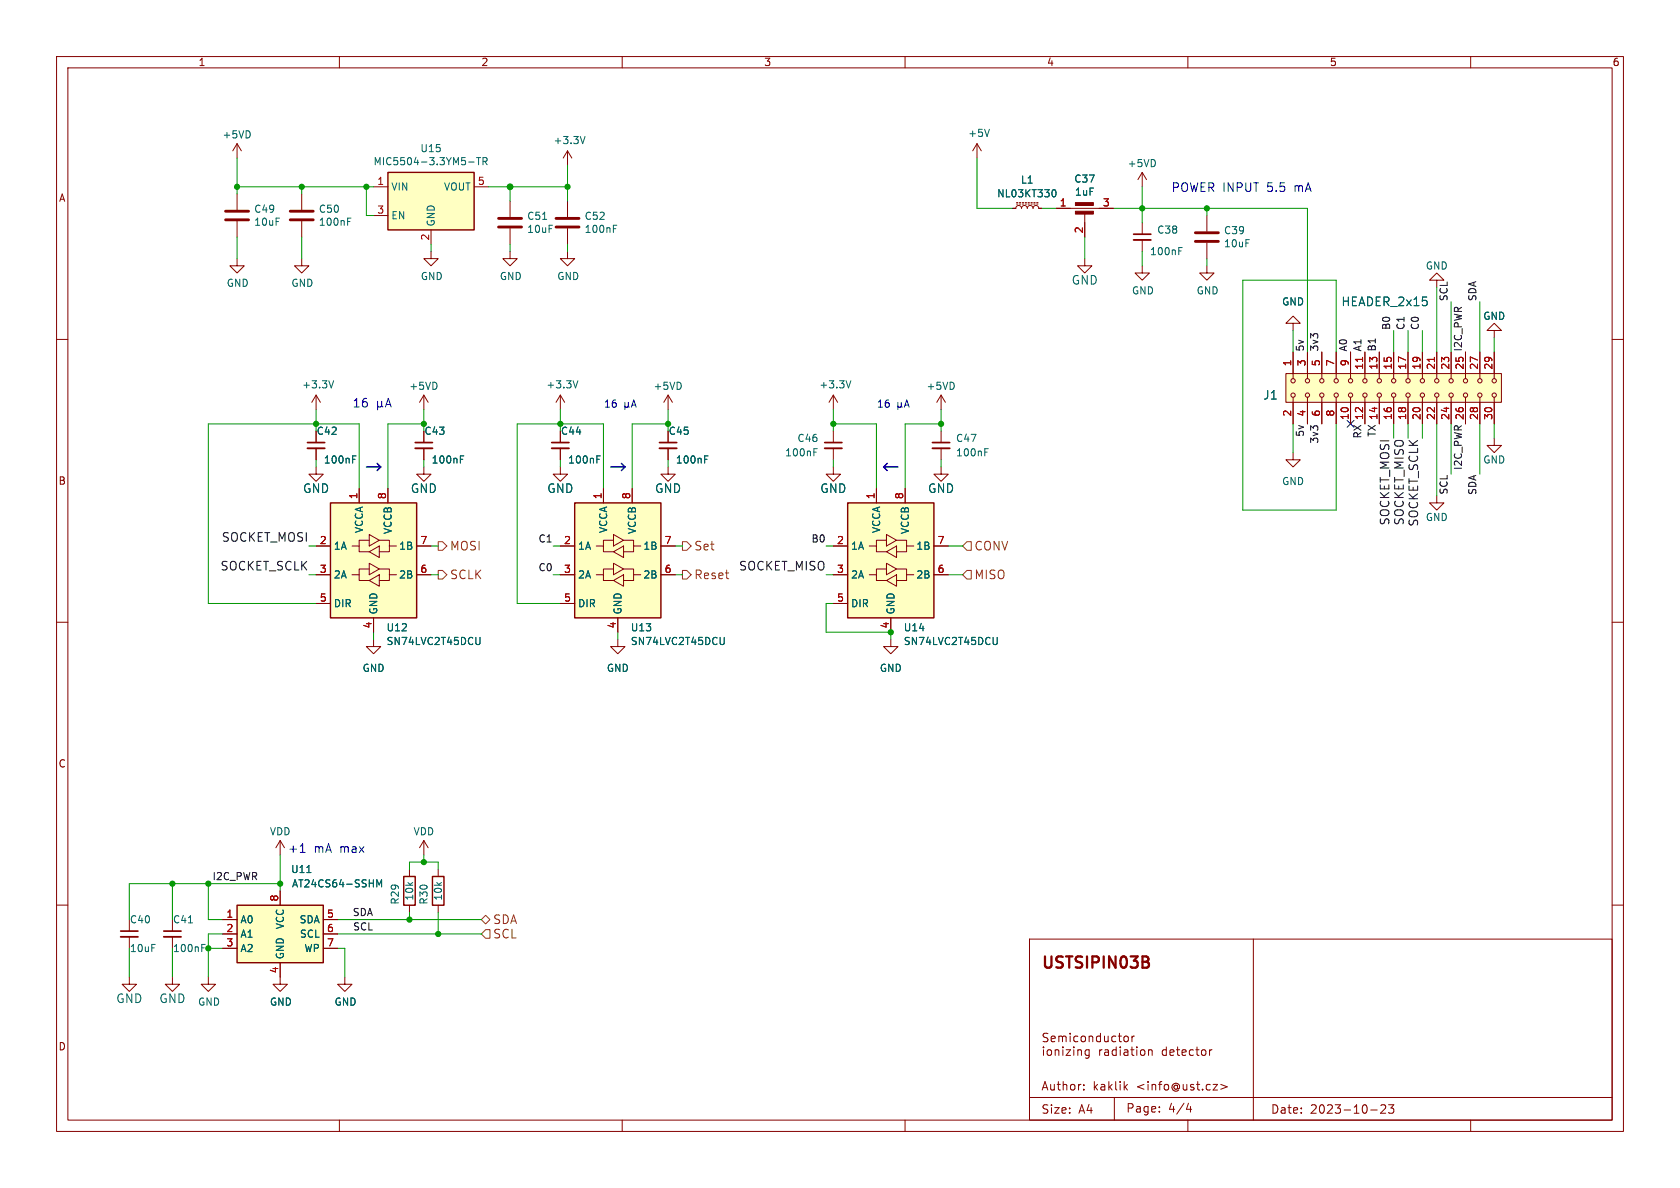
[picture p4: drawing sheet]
<svg xmlns="http://www.w3.org/2000/svg" width="297mm" height="210mm" viewBox="0 0 297 210" stroke-linecap="round" stroke-linejoin="round" font-family="sans-serif">
<g fill="none" stroke="#840000" stroke-width=".18">
<path d="M10 10h277v190h-277zM12 12h273v186h-273zM60 10v2M110 10v2M160 10v2M210 10v2M260 10v2M41.9 25.4l-.8 1.3M41.9 25.4v2.5M41.9 34.3v2.8M41.9 39.1v2.8M41.9 25.4l.8 1.3"/>
<path d="M53.3 34.3v2.8M53.3 39.1v2.8M66 33h2.6M66 38.1h2.6M83.8 33h2.6M90.2 35.6v2.8M100.3 26.7l-.7 1.2M100.3 26.7v2.5M100.3 35.6v2.8M100.3 26.7l.8 1.2M172.7 25.4l-.7 1.3M172.7 25.4v2.5"/>
<path d="M172.7 25.4l.8 1.3M179.1 36.8h.5l.1-.3 .4-.2 .4 .2 .1 .3 .1-.3 .4-.2 .4 .2 .1 .3 .2-.3 .3-.2 .4 .2 .1 .3 .2-.3 .3-.2 .4 .2 .1 .3h.5M179.7 36.1h.3M179.7 35.8h.3M180.2 36.1h.3M180.2 35.8h.3M180.7 36.1h.3M180.7 35.8h.3M181.2 36.1h.3M181.2 35.8h.3M181.7 36.1h.3M181.7 35.8h.3"/>
<path d="M182.2 36.1h.3M182.2 35.8h.3M182.8 36.1h.2M182.8 35.8h.2M183.3 36.1h.2M183.3 35.8h.2M186.7 36.8h10.1M191.8 37.6v4.3M201.9 30.5l-.7 1.3M201.9 30.5v2.5M201.9 39.4v2M201.9 30.5l.8 1.3"/>
<path d="M213.4 38.1v2.8M10 60h2M41.9 45.7v1.3h1.3l-1.3 1.3-1.3-1.3h1.3M53.3 45.7v1.3h1.3l-1.3 1.3-1.2-1.3h1.2M76.2 44.5v1.2h1.3l-1.3 1.3-1.3-1.3h1.3M76.2 40.6v2.6M90.2 44.5v1.2h1.2l-1.2 1.3-1.3-1.3h1.3M90.2 40.4v2.8M100.3 44.5v1.2h1.3l-1.3 1.3-1.2-1.3h1.2M100.3 40.4v2.8M191.8 45.7v1.3h1.2l-1.2 1.3-1.3-1.3h1.3M201.9 47v1.3h1.3l-1.3 1.2-1.2-1.2h1.2"/>
<path d="M201.9 42.4v2.1M213.4 47v1.3h1.2l-1.2 1.2-1.3-1.2h1.3M213.4 42.9v2.8M228.6 57.2h1.3l-1.3-1.3-1.3 1.3h1.3v1.2M254 49.5h1.3l-1.3-1.2-1.3 1.2h1.3v1.3M264.2 58.4h1.2l-1.2-1.2-1.3 1.2h1.3v1.3M285 60h2M55.9 69.9l-.8 1.2M55.9 69.9v2.5M55.9 76.2v2M55.9 79.2v2.1M55.9 69.9l.7 1.2"/>
<path d="M74.9 69.9v2.5M74.9 76.2v2M74.9 79.2v2.1M74.9 69.9l-.7 1.2M74.9 69.9l.8 1.2M99.1 69.9v2.5M99.1 76.2v2M99.1 79.2v2.1M99.1 69.9l-.8 1.2M99.1 69.9l.7 1.2M118.1 69.9l-.8 1.2M118.1 69.9v2.5"/>
<path d="M118.1 76.2v2M118.1 79.2v2.1M118.1 69.9l.8 1.2M147.3 69.9l-.7 1.2M147.3 69.9v2.5M147.3 76.2v2M147.3 79.2v2.1M147.3 69.9l.8 1.2M166.4 69.9l-.8 1.2M166.4 69.9v2.5M166.4 76.2v2M166.4 79.2v2.1"/>
<path d="M166.4 69.9l.7 1.2M227.3 66h38.1v5.1h-38.1zM228.6 62.2v4.7M228.6 70.2v4.7M231.1 62.2v4.7M231.1 70.2v4.7M233.7 62.2v4.7M233.7 70.2v4.7M236.2 62.2v4.7M236.2 70.2v4.7M238.8 62.2v4.7M238.8 70.2v4.7"/>
<path d="M241.3 62.2v4.7M241.3 70.2v4.7M243.8 62.2v4.7M243.8 70.2v4.7M246.4 62.2v4.7M246.4 70.2v4.7M248.9 62.2v4.7M248.9 70.2v4.7M251.5 62.2v4.7M251.5 70.2v4.7M254 62.2v4.7M254 70.2v4.7"/>
<path d="M256.5 62.2v4.7M256.5 70.2v4.7M259.1 62.2v4.7M259.1 70.2v4.7M261.6 62.2v4.7M261.6 70.2v4.7M264.2 77.5v1.2h1.2l-1.2 1.3-1.3-1.3h1.3M264.2 62.2v4.7M264.2 70.2v4.7M55.9 82.6v1.2h1.2l-1.2 1.3-1.3-1.3h1.3M55.9 96.5h2.5M62.2 96.5h1.3v1h1.8"/>
<path d="M63.5 86.4v2.5M65.3 95.5h-1.8v1M65.3 99.6l1.8 1-1.8 1zM65.3 94.5l1.8 1-1.8 1zM65.3 97.5l1.8-1v2.1zM67.1 95.5h1.7v1h1.3M68.6 86.4v2.5M68.8 96.5v1h-1.7M73.7 96.5h2.5M74.9 82.6v1.2h1.3l-1.3 1.3-1.2-1.3h1.2M99.1 82.6v1.2h1.2l-1.2 1.3-1.3-1.3h1.3M99.1 96.5h2.5"/>
<path d="M105.4 96.5h1.3v1h1.8M106.7 86.4v2.5M108.5 95.5h-1.8v1M108.5 99.6l1.7 1-1.7 1zM108.5 94.5l1.7 1-1.7 1zM108.5 97.5l1.7-1v2.1zM110.2 95.5h1.8v1h1.3M111.8 86.4v2.5M112 96.5v1h-1.8M116.8 96.5h2.6M118.1 82.6v1.2h1.3l-1.3 1.3-1.3-1.3h1.3M147.3 82.6v1.2h1.3l-1.3 1.3-1.3-1.3h1.3"/>
<path d="M147.3 96.5h2.6M153.7 96.5h1.2v1h1.8M154.9 86.4v2.5M156.7 95.5h-1.8v1M156.7 99.6l1.8 1-1.8 1zM156.7 94.5l1.8 1-1.8 1zM156.7 97.5l1.8-1v2.1zM158.5 95.5h1.8v1h1.2M160 86.4v2.5M160.3 96.5v1h-1.8M165.1 96.5h2.5M166.4 82.6v1.2h1.2l-1.2 1.3-1.3-1.3h1.3"/>
<path d="M228.6 80v1.3h1.3l-1.3 1.3-1.3-1.3h1.3M254 87.6v1.3h1.3l-1.3 1.3-1.3-1.3h1.3M10 110h2M55.9 101.6h2.5M55.9 106.7h2.5M62.2 101.6h1.3v1h1.8M65.3 100.6h-1.8v1M65.3 102.6l1.8-1v2zM66 113v1.3h1.3l-1.3 1.3-1.2-1.3h1.2M66 109.2v2.6M67.1 100.6h1.7v1h1.3M68.8 101.6v1h-1.7"/>
<path d="M73.7 101.6h2.5M99.1 101.6h2.5M99.1 106.7h2.5M105.4 101.6h1.3v1h1.8M108.5 100.6h-1.8v1M108.5 102.6l1.7-1v2zM109.2 113v1.3h1.3l-1.3 1.3-1.3-1.3h1.3M109.2 109.2v2.6M110.2 100.6h1.8v1h1.3M112 101.6v1h-1.8M116.8 101.6h2.6M147.3 101.6h2.6"/>
<path d="M147.3 106.7h2.6M153.7 101.6h1.2v1h1.8M156.7 100.6h-1.8v1M156.7 102.6l1.8-1v2zM157.5 113v1.3h1.2l-1.2 1.3-1.3-1.3h1.3M157.5 109.2v2.6M158.5 100.6h1.8v1h1.2M160.3 101.6v1h-1.8M165.1 101.6h2.5M285 110h2M10 160h2M49.5 148.6l-.7 1.3"/>
<path d="M49.5 148.6v2.5M49.5 157.5v2.5M49.5 148.6l.8 1.3M72.4 153.7v1.2M74.9 148.6l-.7 1.3M74.9 148.6v2.5M74.9 148.6l.8 1.3M77.5 153.7v1.2M285 160h2M22.9 172.7v1.3h1.2l-1.2 1.3-1.3-1.3h1.3M22.9 162.6v2M22.9 165.6v2"/>
<path d="M30.5 172.7v1.3h1.2l-1.2 1.3-1.3-1.3h1.3M30.5 162.6v2M30.5 165.6v2M36.8 172.7v1.3h1.3l-1.3 1.3-1.2-1.3h1.2M39.4 162.6h2.5M39.4 165.1h2.5M39.4 167.6h2.5M49.5 170.2v3.8h1.3l-1.3 1.3-1.2-1.3h1.2M57.1 162.6h2.6M57.1 165.1h2.6M57.1 167.6h2.6M61 172.7v1.3h1.2l-1.2 1.3-1.3-1.3h1.3"/>
<path d="M72.4 160v1.3M77.5 160v1.3M182 166h103v32h-103zM221.6 166v32M60 198v2M110 198v2M160 198v2M182 194h103M184.5 185.1v.1M184.5 185.6v1M185.3 182.7h-.6l-.3 .2 .1 .4 .7 .3v.4l-.2 .2-.6-.1M185.3 185.6h.3l.3 .3v.4l-.3 .3-.3-.1-.2-.2v-.4z"/>
<path d="M185.8 183.7l.7-.2v-.3h-.5l-.2 .2 .1 .7h.6M186.5 185.6v1M186.5 185.7l.3-.1h.3l.1 1M187.2 183.3l.4-.1 .2 .2M187.2 183.2v1M187.8 183.4l.2-.2h.4l.1 1M187.8 183.4v.8M187.9 185.1v.1M187.9 185.6v1M188.5 185.6h.8l-.8 1h.8M189.2 182.7v.1M189.2 183.2v1"/>
<path d="M189.8 185.1v.1M189.8 185.6v1M190.5 185.7l.3-.1h.3l.1 1M190.5 185.6v1M190.5 183.2h-.4l-.3 .2v.5l.2 .2h.5M191.2 183.3l.2-.1 .4 .1 .1 .6-.1 .2-.4 .1-.2-.2zM191.6 192.6v.1M191.6 191.8v.1M192.5 185.6v1.2l-.2 .3-.4-.1M192.5 183.3l.3-.1h.3l.1 1M192.5 183.2v1M192.5 185.6h-.4l-.3 .3v.4l.2 .2h.5"/>
<path d="M194.4 185.6v1M194.5 183.2h-.4l-.3 .2v.5l.2 .2h.5M194.5 182.7v1.5M194.8 185.6h-.3l-.1 .3M195.3 183.2v.9l.4 .1 .2-.2M195.3 185.6h.6l.1 1M195.9 183.2v1M196 185.9l-.5 .1a.29 .29 0 0 0-.2 .3 .29 .29 0 0 0 .2 .3l.5-.1M197 194v4M197.3 183.2h-.5l-.3 .2v.5l.2 .2h.6M197.3 185.6h-.4l-.3 .3v.4l.2 .2h.5M197.3 185.1v1.5"/>
<path d="M197.7 183.2h.6M197.9 182.7v1.2l.4 .3M198 185.1v.1M198 185.6v1M198.8 183.3l.2-.1 .4 .1 .1 .6-.2 .2-.3 .1-.2-.2zM198.8 185.6h.5l.1 1M198.9 192.1l.4 .6M199.3 191.7l-.6 .6M199.4 185.9l-.5 .1a.29 .29 0 0 0-.2 .3 .29 .29 0 0 0 .2 .3l.5-.1M199.9 185.6h.6M200.1 183.2v1M200.1 185.1v1.3l.4 .2"/>
<path d="M200.5 183.2h-.2l-.2 .2M201 185.1v.1M201 185.6v1M201.8 185.6h.3l.3 .3v.4l-.3 .3-.3-.1-.2-.2v-.4zM203 185.7l.3-.1h.3l.1 1M203 185.6v1M205 196.5v.1M205 195.7v.1M206.2 185.6h-.4l-.3 .3v.4l.1 .2h.6M206.2 185.1v1.5M206.8 186.1l.7-.2v-.3h-.5l-.2 .2 .1 .7h.6M208 185.6h.5"/>
<path d="M208.2 185.1v1.3l.3 .2M209 186.1l.7-.2-.1-.3h-.4l-.2 .2v.7h.6M210 198v2M210.1 195l-.4 1.1h1M210.5 195.6v1M211 185.6h-.5l-.2 .3v.4l.1 .2h.6M211.6 186.4l.4 .2M212.4 186.3l.3 .3 .3-.1 .2-.2M213.8 185.6v1M214.5 191.7h.7l-.7 1h.7M215.8 191.7l1.2 .4-1.2 .5M242.3 196.2h1.2"/>
<path d="M244.1 195.4l.6-.1 .2 .1 .1 .3-1 1.1h1M245.5 195.3h.9l-.5 .6 .4 .1v.7l-.2 .1h-.4l-.2-.1M260 198v2"/>
<circle cx="228.6" cy="67.3" r=".38"/>
<circle cx="228.6" cy="69.9" r=".38"/>
<circle cx="231.1" cy="69.9" r=".38"/>
<circle cx="231.1" cy="67.3" r=".38"/>
<circle cx="233.7" cy="67.3" r=".38"/>
<circle cx="233.7" cy="69.9" r=".38"/>
<circle cx="236.2" cy="69.9" r=".38"/>
<circle cx="236.2" cy="67.3" r=".38"/>
<circle cx="238.8" cy="69.9" r=".38"/>
<circle cx="238.8" cy="67.3" r=".38"/>
<circle cx="241.3" cy="67.3" r=".38"/>
<circle cx="241.3" cy="69.9" r=".38"/>
<circle cx="243.8" cy="67.3" r=".38"/>
<circle cx="243.8" cy="69.9" r=".38"/>
<circle cx="246.4" cy="67.3" r=".38"/>
<circle cx="246.4" cy="69.9" r=".38"/>
<circle cx="248.9" cy="67.3" r=".38"/>
<circle cx="248.9" cy="69.9" r=".38"/>
<circle cx="251.5" cy="69.9" r=".38"/>
<circle cx="251.5" cy="67.3" r=".38"/>
<circle cx="254" cy="67.3" r=".38"/>
<circle cx="254" cy="69.9" r=".38"/>
<circle cx="256.5" cy="67.3" r=".38"/>
<circle cx="256.5" cy="69.9" r=".38"/>
<circle cx="259.1" cy="67.3" r=".38"/>
<circle cx="259.1" cy="69.9" r=".38"/>
<circle cx="261.6" cy="69.9" r=".38"/>
<circle cx="261.6" cy="67.3" r=".38"/>
<circle cx="264.2" cy="67.3" r=".38"/>
<circle cx="264.2" cy="69.9" r=".38"/>
</g>
<path d="M202.6 169.1a.49 .49 0 0 1 .4 .4 .49 .49 0 0 1-.4 .5 .53 .53 0 0 1 .5 .5 .53 .53 0 0 1-.4 .6" fill="none" stroke="#840000" stroke-width=".4"/>
<g fill="none" stroke="#006464" stroke-width=".18">
<path d="M61.5 39.2h.4M61.5 38.6h.6M82.9 28.6h.9M84.2 27.9h.8M84.6 27.9v1.2M85.4 28.5h.6l.1-.2v-.3l-.7-.1v1.2M85.7 28.5l.4 .6M95.9 38.8h.7M103.4 24.1l-.4 1.3M108.4 39.8h.6M174.9 22.9l-.4 1.2M186.1 33.6l.2-.1a.68 .68 0 0 1 .4 .7 .68 .68 0 0 1-.4 .6l-.2-.1"/>
<path d="M108.4 40.4h.5M208.4 44.4h.4M208.4 43.8h.6M59 67.3l-.4 1.3M102.2 67.3l-.5 1.3M143.9 79.9h.4M143.9 79.3h.6M150.4 67.3l-.4 1.3M174.1 79.9h.4M174.1 79.3h.6M62.3 81.2h.5M62.3 80.6h.6"/>
<path d="M81.4 81.2h.4M81.4 80.6h.6M105.5 81.2h.4M105.5 80.6h.6M124.6 81.2h.4M124.6 80.6h.6M84.9 112.7v1l-.2 .2h-.3M128 112.7v1l-.1 .2h-.3M176.3 112.7v1l-.1 .2h-.4M54.2 154.2h.8M66.6 156.8v-1.3l.4 .9 .5-.9v1.3M33.3 163.1h.7"/>
<path d="M35.7 167.6h.4M35.7 166.9h.6"/>
</g>
<path d="M39.9 38.9h4M39.9 37.3h4M51.3 38.9h4.1M51.3 37.3h4.1M88.1 38.6h4.1M98.3 38.6h4.1M88.1 40.1h4.1M98.3 40.1h4.1M211.3 42.7h4.1M211.3 41.1h4.1" fill="none" stroke="#840000" stroke-width=".51"/>
<path d="M200.4 42.4h3.1M54.4 79.2h3M73.4 79.2h3.1M97.5 79.2h3.1M116.6 79.2h3M145.8 79.2h3M164.8 79.2h3.1M21.3 165.6h3.1M29 165.6h3" fill="none" stroke="#840000" stroke-width=".33"/>
<path d="M200.4 41.4h3.1M54.4 78.2h3M73.4 78.2h3.1M97.5 78.2h3.1M116.6 78.2h3M145.8 78.2h3M164.8 78.2h3.1M21.3 164.6h3.1M29 164.6h3" fill="none" stroke="#840000" stroke-width=".3"/>
<g fill="#ffffc2" stroke="#ffffc2" stroke-width=".18">
<path d="M68.6 30.5h15.2v10.1h-15.2z"/>
<path d="M58.4 88.9h15.3v20.3h-15.3z"/>
<path d="M149.9 88.9h15.2v20.3h-15.2z"/>
<path d="M41.9 160h15.2v10.2h-15.2z"/>
<path d="M101.6 88.9h15.2v20.3h-15.2z"/>
<path d="M227.3 66h38.1v5.1h-38.1z"/>
</g>
<path d="M68.6 30.5h15.2v10.1h-15.2zM58.4 88.9h15.3v20.3h-15.3zM101.6 88.9h15.2v20.3h-15.2zM149.9 88.9h15.2v20.3h-15.2zM71.4 154.9h2v5.1h-2zM76.5 154.9h2v5.1h-2zM41.9 160h15.2v10.2h-15.2z" fill="none" stroke="#840000" stroke-width=".25"/>
<g fill="#840000" stroke="#840000" stroke-width=".18">
<path d="M190.1 37.3h3.2v.5h-3.2z"/>
<path d="M190.1 35.8h3.2v.5h-3.2z"/>
</g>
<path d="M240.9 63.2v.7M253.6 63.2v.7" fill="none" stroke="#a90000" stroke-width=".18"/>
<path d="M77.5 95.8h.7l.8 .7-.8 .8h-.7zM120.6 95.8h.8l.8 .7-.8 .8h-.8zM170.9 95.8h.8v1.5h-.8l-.7-.8zM77.5 100.8h.7l.8 .8-.8 .8h-.7zM120.6 100.8h.8l.8 .8-.8 .8h-.8zM170.9 100.8h.8v1.6h-.8l-.7-.8zM85.9 161.8l.7 .8-.7 .7-.8-.7zM85.9 164.3h.7v1.6h-.7l-.8-.8z" fill="none" stroke="#725600" stroke-width=".18"/>
<g fill="none" stroke="#0000c2" stroke-width=".18">
<path d="M66.8 70.9v1.6M66.8 71.7l.2 .2h.3l.2-.2M67.5 71.7l.2 .2M67.5 70.9v.8M68.1 71.9l.5-1.5 .6 1.5M68.3 71.5h.7M110.5 71.1v1.3M110.5 71.8l.2 .2h.2l.2-.2M111.1 71.8l.2 .2M111.1 71.1v.7M111.6 72l.4-1.3 .5 1.3M111.7 71.6h.6"/>
<path d="M158.7 71.8l.2 .2h.3l.1-.2M158.7 71.1v1.3M159.3 71.8l.2 .2M159.3 71.1v.7M159.9 72l.4-1.3 .4 1.3M160 71.6h.6M53.1 150.7h.8"/>
</g>
<path d="M64.8 82.6h2.5M66.7 81.9l.6 .7M67.3 82.6l-.6 .6M107.9 82.6h2.6M109.9 81.9l.6 .7M110.5 82.6l-.6 .6M156.2 82.6h2.5M156.2 82.6l.6 .6M156.8 81.9l-.6 .7" fill="none" stroke="#0000c2" stroke-width=".25"/>
<g fill="none" stroke="#009600" stroke-width=".18">
<path d="M41.9 33h24.1M41.9 27.9v6.4M53.3 33v1.3M64.8 33v5.1h1.2M86.4 33h13.9M90.2 33v2.6M100.3 29.2v6.4M172.7 27.9v8.9h6.4M184.1 36.8h2.6M196.8 36.8h34.3v25.4M201.9 33v6.4M213.4 36.8v1.3"/>
<path d="M41.9 41.9v3.8M53.3 41.9v3.8M76.2 43.2v1.3M90.2 43.2v1.3M100.3 43.2v1.3M191.8 41.9v3.8M201.9 44.5v2.5M213.4 45.7v1.3M228.6 58.4v3.8M246.4 58.4v3.8M248.9 58.4v3.8M251.5 58.4v3.8"/>
<path d="M254 50.8v11.4M256.5 53.3v8.9M261.6 53.3v8.9M264.2 59.7v2.5M55.9 72.4v3.8M74.9 74.9h-6.3v11.5M74.9 72.4v3.8M99.1 72.4v3.8M118.1 74.9h-6.3v11.5M118.1 72.4v3.8M147.3 74.9h7.6v11.5M147.3 72.4v3.8"/>
<path d="M166.4 74.9h-6.4v11.5M166.4 72.4v3.8M228.6 74.9v5.1M236.2 62.2v-12.7h-16.5v40.7h16.5v-15.3M246.4 74.9v2.6M248.9 74.9v2.6M251.5 74.9v2.6M254 74.9v12.7M256.5 74.9v8.9M261.6 74.9v8.9M264.2 74.9v2.6M54.6 96.5h1.3"/>
<path d="M55.9 81.3v1.3M63.5 86.4v-11.5h-26.7v31.8h19.1M74.9 81.3v1.3M76.2 96.5h1.3M97.8 96.5h1.3M99.1 81.3v1.3M106.7 86.4v-11.5h-15.3v31.8h7.7M118.1 81.3v1.3M119.4 96.5h1.2M146 96.5h1.3M147.3 81.3v1.3M166.4 81.3v1.3"/>
<path d="M167.6 96.5h2.6M54.6 101.6h1.3M66 111.8v1.2M76.2 101.6h1.3M97.8 101.6h1.3M109.2 111.8v1.2M119.4 101.6h1.2M146 101.6h1.3M147.3 106.7h-1.3v5.1h11.5v1.2M167.6 101.6h2.6M30.5 156.2v6.4M36.8 156.2v6.4h2.6"/>
<path d="M49.5 156.2h-26.6v6.4M49.5 151.1v6.4M72.4 153.7v-1.3h5.1v1.3M74.9 151.1v1.3M22.9 167.6v5.1M30.5 167.6v5.1M36.8 167.6h2.6M39.4 165.1h-2.6v7.6M59.7 165.1h25.4M59.7 162.6h25.4M59.7 167.6h1.3v5.1M72.4 161.3v1.3"/>
<path d="M77.5 161.3v3.8"/>
</g>
<path d="M238.2 74.3l1.2 1.2M239.4 74.3l-1.2 1.2" fill="none" stroke="#000084" stroke-width=".18"/>
<g fill="#009600" stroke="#009600" stroke-width=".18">
<circle cx="77.5" cy="165.1" r=".46"/>
<circle cx="72.4" cy="162.6" r=".46"/>
<circle cx="74.9" cy="152.4" r=".46"/>
<circle cx="74.9" cy="74.9" r=".46"/>
<circle cx="55.9" cy="74.9" r=".46"/>
<circle cx="53.3" cy="33" r=".46"/>
<circle cx="64.8" cy="33" r=".46"/>
<circle cx="100.3" cy="33" r=".46"/>
<circle cx="41.9" cy="33" r=".46"/>
<circle cx="90.2" cy="33" r=".51"/>
<circle cx="36.8" cy="156.2" r=".46"/>
<circle cx="30.5" cy="156.2" r=".46"/>
<circle cx="36.8" cy="167.6" r=".46"/>
<circle cx="49.5" cy="156.2" r=".46"/>
<circle cx="118.1" cy="74.9" r=".46"/>
<circle cx="147.3" cy="74.9" r=".46"/>
<circle cx="99.1" cy="74.9" r=".46"/>
<circle cx="157.5" cy="111.8" r=".46"/>
<circle cx="166.4" cy="74.9" r=".46"/>
<circle cx="201.9" cy="36.8" r=".46"/>
<circle cx="213.4" cy="36.8" r=".46"/>
</g>
<text font-size="2.8" fill="#840000" x="184" y="171.8">USTSIPIN03B</text>
<g font-size="2.1" fill="#0000c2">
<text x="207" y="34">POWER INPUT</text>
<text x="224" y="34">5.5</text>
<text x="228.9" y="34">mA</text>
<text x="62.2" y="72.1">16</text>
<text x="50.8" y="150.9">+1</text>
<text x="55.5" y="150.9">mA max</text>
</g>
<g font-size="2.1" fill="#006464">
<text x="189.4" y="50.5">GND</text>
<text x="237.1" y="54.3">HEADER_2x15</text>
<text x="223.2" y="70.8">J1</text>
<text x="53.5" y="87.4">GND</text>
<text x="72.5" y="87.4">GND</text>
<text x="96.7" y="87.4">GND</text>
<text x="115.7" y="87.4">GND</text>
<text x="144.9" y="87.4">GND</text>
<text x="164" y="87.4">GND</text>
<text x="20.5" y="177.5">GND</text>
<text x="28.1" y="177.5">GND</text>
</g>
<g font-size="2.1" fill="#0f0f0f">
<text x="39.1" y="95.9">SOCKET_MOSI</text>
<text x="245.7" y="92.9" transform="rotate(-90 245.7 92.9)">SOCKET_MOSI</text>
<text x="248.3" y="92.9" transform="rotate(-90 248.3 92.9)">SOCKET_MISO</text>
<text x="250.8" y="93.2" transform="rotate(-90 250.8 93.2)">SOCKET_SCLK</text>
<text x="38.9" y="101">SOCKET_SCLK</text>
<text x="130.6" y="101">SOCKET_MISO</text>
</g>
<g font-size="2.1" fill="#725600">
<text x="79.5" y="97.5">MOSI</text>
<text x="122.6" y="97.5">Set</text>
<text x="172.2" y="97.5">CONV</text>
<text x="79.5" y="102.6">SCLK</text>
<text x="122.6" y="102.6">Reset</text>
<text x="172.2" y="102.6">MISO</text>
<text x="87.1" y="163.6">SDA</text>
<text x="87.1" y="166.1">SCL</text>
</g>
<g font-size="2.1" fill="#840000">
<text x="212" y="185.7">radiation</text>
<text x="184" y="193">Author:</text>
<text x="184" y="197.1">Size:</text>
<text x="190.7" y="197.1">A4</text>
<text x="193.2" y="193">kaklik</text>
<text x="199" y="196.9">Page:</text>
<text x="201" y="193">&lt;info@ust.cz&gt;</text>
<text x="206.5" y="196.9">4/4</text>
<text x="224.6" y="197.1">Date:</text>
<text x="231.6" y="197.1">2023-10-23</text>
</g>
<g font-size="1.8" fill="#840000">
<text x="35" y="11.9">1</text>
<text x="85" y="11.9">2</text>
<text x="135" y="11.9">3</text>
<text x="185" y="11.9">4</text>
<text x="235" y="11.9">5</text>
<text x="285" y="11.9">6</text>
<text x="10.3" y="35.9">A</text>
<text x="10.3" y="85.9">B</text>
<text x="10.3" y="135.9">C</text>
<text x="10.3" y="185.9">D</text>
</g>
<g font-size="1.8" fill="#006464">
<text x="39.2" y="24.7">+5VD</text>
<text x="65.9" y="29.4">MIC5504-3.3YM5-TR</text>
<text x="74.2" y="27.1">U15</text>
<text x="97.8" y="25.7">+3.3V</text>
<text x="171.1" y="24.4">+5V</text>
<text x="199.3" y="29.8">+5VD</text>
<text x="69.1" y="33.9">VIN</text>
<text x="78.4" y="33.9">VOUT</text>
<text x="176.2" y="35.1">NL03KT330</text>
<text x="180.4" y="32.7">L1</text>
<text x="189.8" y="32.5">C37</text>
<text x="189.9" y="34.8">1uF</text>
<text x="44.8" y="37.8">C49</text>
<text x="44.8" y="40.1">10uF</text>
<text x="56.3" y="40.1">100nF</text>
<text x="56.3" y="37.8">C50</text>
<text x="69.1" y="39">EN</text>
<text x="77.1" y="40.1" transform="rotate(-90 77.1 40.1)">GND</text>
<text x="93.1" y="39.1">C51</text>
<text x="93.1" y="41.4">10uF</text>
<text x="103.3" y="41.4">100nF</text>
<text x="103.3" y="39.1">C52</text>
<text x="204.5" y="41.5">C38</text>
<text x="216.3" y="41.6">C39</text>
<text x="203.2" y="45.3">100nF</text>
<text x="216.3" y="43.9">10uF</text>
<text x="252" y="47.9">GND</text>
<text x="40" y="50.9">GND</text>
<text x="51.4" y="50.9">GND</text>
<text x="74.3" y="49.7">GND</text>
<text x="88.3" y="49.7">GND</text>
<text x="98.4" y="49.7">GND</text>
<text x="200" y="52.2">GND</text>
<text x="211.5" y="52.2">GND</text>
<text x="226.6" y="54.2">GND</text>
<text x="262.1" y="56.7">GND</text>
<text x="53.3" y="68.9">+3.3V</text>
<text x="72.3" y="69.1">+5VD</text>
<text x="96.5" y="68.9">+3.3V</text>
<text x="115.4" y="69.1">+5VD</text>
<text x="144.8" y="68.9">+3.3V</text>
<text x="163.7" y="69.1">+5VD</text>
<text x="55.9" y="77.1">C42</text>
<text x="74.9" y="77.1">C43</text>
<text x="99.1" y="77.1">C44</text>
<text x="118.1" y="77.1">C45</text>
<text x="57.2" y="82.1">100nF</text>
<text x="76.2" y="82.1">100nF</text>
<text x="100.3" y="82.1">100nF</text>
<text x="119.4" y="82.1">100nF</text>
<text x="138.7" y="80.9">100nF</text>
<text x="140.9" y="78.3">C46</text>
<text x="168.9" y="80.9">100nF</text>
<text x="168.9" y="78.3">C47</text>
<text x="262.1" y="82.1">GND</text>
<text x="226.6" y="86">GND</text>
<text x="64.4" y="94.3" transform="rotate(-90 64.4 94.3)">VCCA</text>
<text x="69.4" y="94.5" transform="rotate(-90 69.4 94.5)">VCCB</text>
<text x="107.5" y="94.3" transform="rotate(-90 107.5 94.3)">VCCA</text>
<text x="112.6" y="94.5" transform="rotate(-90 112.6 94.5)">VCCB</text>
<text x="155.8" y="94.3" transform="rotate(-90 155.8 94.3)">VCCA</text>
<text x="160.9" y="94.5" transform="rotate(-90 160.9 94.5)">VCCB</text>
<text x="252" y="92.3">GND</text>
<text x="58.9" y="97.4">1A</text>
<text x="70.5" y="97.4">1B</text>
<text x="102.1" y="97.4">1A</text>
<text x="113.6" y="97.4">1B</text>
<text x="150.4" y="97.4">1A</text>
<text x="161.9" y="97.4">1B</text>
<text x="58.9" y="102.5">2A</text>
<text x="58.9" y="107.5">DIR</text>
<text x="70.5" y="102.5">2B</text>
<text x="102.1" y="102.5">2A</text>
<text x="102.1" y="107.5">DIR</text>
<text x="113.6" y="102.5">2B</text>
<text x="150.4" y="102.5">2A</text>
<text x="150.4" y="107.5">DIR</text>
<text x="161.9" y="102.5">2B</text>
<text x="66.9" y="108.7" transform="rotate(-90 66.9 108.7)">GND</text>
<text x="68.2" y="111.8">U12</text>
<text x="110.1" y="108.7" transform="rotate(-90 110.1 108.7)">GND</text>
<text x="111.4" y="111.8">U13</text>
<text x="158.3" y="108.7" transform="rotate(-90 158.3 108.7)">GND</text>
<text x="159.7" y="111.8">U14</text>
<text x="64" y="119">GND</text>
<text x="68.2" y="114.2">SN74LVC2T45DCU</text>
<text x="107.2" y="119">GND</text>
<text x="111.4" y="114.2">SN74LVC2T45DCU</text>
<text x="155.4" y="119">GND</text>
<text x="159.7" y="114.2">SN74LVC2T45DCU</text>
<text x="47.6" y="147.9">VDD</text>
<text x="73" y="147.9">VDD</text>
<text x="51.4" y="154.5">U11</text>
<text x="51.5" y="157.1">AT24CS64-SSHM</text>
<text x="70.7" y="160" transform="rotate(-90 70.7 160)">R29</text>
<text x="73.3" y="159.3" transform="rotate(-90 73.3 159.3)">10k</text>
<text x="75.8" y="160" transform="rotate(-90 75.8 160)">R30</text>
<text x="78.3" y="159.3" transform="rotate(-90 78.3 159.3)">10k</text>
<text x="22.9" y="163.4">C40</text>
<text x="30.5" y="163.4">C41</text>
<text x="42.4" y="163.4">A0</text>
<text x="42.4" y="166">A1</text>
<text x="50.4" y="164.4" transform="rotate(-90 50.4 164.4)">VCC</text>
<text x="52.9" y="163.4">SDA</text>
<text x="52.9" y="166">SCL</text>
<text x="22.9" y="168.5">10uF</text>
<text x="30.5" y="168.5">100nF</text>
<text x="42.4" y="168.5">A2</text>
<text x="50.4" y="169.7" transform="rotate(-90 50.4 169.7)">GND</text>
<text x="53.7" y="168.5">WP</text>
<text x="34.9" y="178">GND</text>
<text x="47.6" y="178">GND</text>
<text x="59.1" y="178">GND</text>
</g>
<g font-size="1.8" fill="#a90000">
<text x="66.6" y="32.8">1</text>
<text x="84.4" y="32.8">5</text>
<text x="66.6" y="37.8">3</text>
<text x="187.3" y="36.6">1</text>
<text x="191.5" y="41.3" transform="rotate(-90 191.5 41.3)">2</text>
<text x="194.9" y="36.6">3</text>
<text x="75.9" y="42.6" transform="rotate(-90 75.9 42.6)">2</text>
<text x="228.3" y="64.8" transform="rotate(-90 228.3 64.8)">1</text>
<text x="230.9" y="64.8" transform="rotate(-90 230.9 64.8)">3</text>
<text x="233.4" y="64.8" transform="rotate(-90 233.4 64.8)">5</text>
<text x="236" y="64.8" transform="rotate(-90 236 64.8)">7</text>
<text x="238.5" y="64.8" transform="rotate(-90 238.5 64.8)">9</text>
<text x="241" y="65.4" transform="rotate(-90 241 65.4)">11</text>
<text x="243.6" y="65.4" transform="rotate(-90 243.6 65.4)">13</text>
<text x="246.1" y="65.4" transform="rotate(-90 246.1 65.4)">15</text>
<text x="248.7" y="65.4" transform="rotate(-90 248.7 65.4)">17</text>
<text x="251.2" y="65.4" transform="rotate(-90 251.2 65.4)">19</text>
<text x="253.7" y="65.4" transform="rotate(-90 253.7 65.4)">21</text>
<text x="256.3" y="65.4" transform="rotate(-90 256.3 65.4)">23</text>
<text x="258.8" y="65.4" transform="rotate(-90 258.8 65.4)">25</text>
<text x="261.4" y="65.4" transform="rotate(-90 261.4 65.4)">27</text>
<text x="263.9" y="65.4" transform="rotate(-90 263.9 65.4)">29</text>
<text x="228.3" y="73.7" transform="rotate(-90 228.3 73.7)">2</text>
<text x="230.9" y="73.7" transform="rotate(-90 230.9 73.7)">4</text>
<text x="233.4" y="73.7" transform="rotate(-90 233.4 73.7)">6</text>
<text x="236" y="73.7" transform="rotate(-90 236 73.7)">8</text>
<text x="238.5" y="74.3" transform="rotate(-90 238.5 74.3)">10</text>
<text x="241" y="74.3" transform="rotate(-90 241 74.3)">12</text>
<text x="243.6" y="74.3" transform="rotate(-90 243.6 74.3)">14</text>
<text x="246.1" y="74.3" transform="rotate(-90 246.1 74.3)">16</text>
<text x="248.7" y="74.3" transform="rotate(-90 248.7 74.3)">18</text>
<text x="251.2" y="74.3" transform="rotate(-90 251.2 74.3)">20</text>
<text x="253.7" y="74.3" transform="rotate(-90 253.7 74.3)">22</text>
<text x="256.3" y="74.3" transform="rotate(-90 256.3 74.3)">24</text>
<text x="258.8" y="74.3" transform="rotate(-90 258.8 74.3)">26</text>
<text x="261.4" y="74.3" transform="rotate(-90 261.4 74.3)">28</text>
<text x="263.9" y="74.3" transform="rotate(-90 263.9 74.3)">30</text>
<text x="63.2" y="88.3" transform="rotate(-90 63.2 88.3)">1</text>
<text x="68.3" y="88.3" transform="rotate(-90 68.3 88.3)">8</text>
<text x="106.4" y="88.3" transform="rotate(-90 106.4 88.3)">1</text>
<text x="111.5" y="88.3" transform="rotate(-90 111.5 88.3)">8</text>
<text x="154.7" y="88.3" transform="rotate(-90 154.7 88.3)">1</text>
<text x="159.8" y="88.3" transform="rotate(-90 159.8 88.3)">8</text>
<text x="56.4" y="96.3">2</text>
<text x="56.4" y="101.3">3</text>
<text x="74.2" y="101.3">6</text>
<text x="74.2" y="96.3">7</text>
<text x="99.6" y="96.3">2</text>
<text x="99.6" y="101.3">3</text>
<text x="117.4" y="101.3">6</text>
<text x="117.4" y="96.3">7</text>
<text x="147.9" y="96.3">2</text>
<text x="147.9" y="101.3">3</text>
<text x="165.7" y="101.3">6</text>
<text x="165.7" y="96.3">7</text>
<text x="56.4" y="106.4">5</text>
<text x="99.6" y="106.4">5</text>
<text x="147.9" y="106.4">5</text>
<text x="65.8" y="111.2" transform="rotate(-90 65.8 111.2)">4</text>
<text x="109" y="111.2" transform="rotate(-90 109 111.2)">4</text>
<text x="157.2" y="111.2" transform="rotate(-90 157.2 111.2)">4</text>
<text x="49.3" y="159.5" transform="rotate(-90 49.3 159.5)">8</text>
<text x="39.9" y="162.3">1</text>
<text x="39.9" y="164.8">2</text>
<text x="39.9" y="167.4">3</text>
<text x="57.7" y="162.3">5</text>
<text x="57.7" y="164.8">6</text>
<text x="57.7" y="167.4">7</text>
<text x="49.3" y="172.2" transform="rotate(-90 49.3 172.2)">4</text>
</g>
<g font-size="1.8" fill="#0f0f0f">
<text x="256" y="53.3" transform="rotate(-90 256 53.3)">SCL</text>
<text x="261.1" y="53.3" transform="rotate(-90 261.1 53.3)">SDA</text>
<text x="245.8" y="58.4" transform="rotate(-90 245.8 58.4)">B0</text>
<text x="248.4" y="58.4" transform="rotate(-90 248.4 58.4)">C1</text>
<text x="250.9" y="58.4" transform="rotate(-90 250.9 58.4)">C0</text>
<text x="230.6" y="62.2" transform="rotate(-90 230.6 62.2)">5v</text>
<text x="233.1" y="62.2" transform="rotate(-90 233.1 62.2)">3v3</text>
<text x="238.2" y="62.2" transform="rotate(-90 238.2 62.2)">A0</text>
<text x="240.8" y="62.2" transform="rotate(-90 240.8 62.2)">A1</text>
<text x="243.3" y="62.2" transform="rotate(-90 243.3 62.2)">B1</text>
<text x="258.5" y="62.2" transform="rotate(-90 258.5 62.2)">I2C_PWR</text>
<text x="230.6" y="77.3" transform="rotate(-90 230.6 77.3)">5v</text>
<text x="240.8" y="77.6" transform="rotate(-90 240.8 77.6)">RX 12</text>
<text x="243.3" y="77.3" transform="rotate(-90 243.3 77.3)">TX 14</text>
<text x="233.1" y="78.5" transform="rotate(-90 233.1 78.5)">3v3</text>
<text x="258.5" y="83.2" transform="rotate(-90 258.5 83.2)">I2C_PWR 26</text>
<text x="256" y="87.5" transform="rotate(-90 256 87.5)">SCL</text>
<text x="261.1" y="87.6" transform="rotate(-90 261.1 87.6)">SDA</text>
<text x="95.1" y="96">C1</text>
<text x="143.4" y="96">B0</text>
<text x="95.1" y="101.1">C0</text>
<text x="37.5" y="155.7">I2C_PWR</text>
<text x="62.3" y="162">SDA</text>
<text x="62.3" y="164.6">SCL</text>
</g>
<g font-size="1.8" fill="#0000c2">
<text x="106.7" y="72.1">16</text>
<text x="154.9" y="72.1">16</text>
</g>
</svg>
